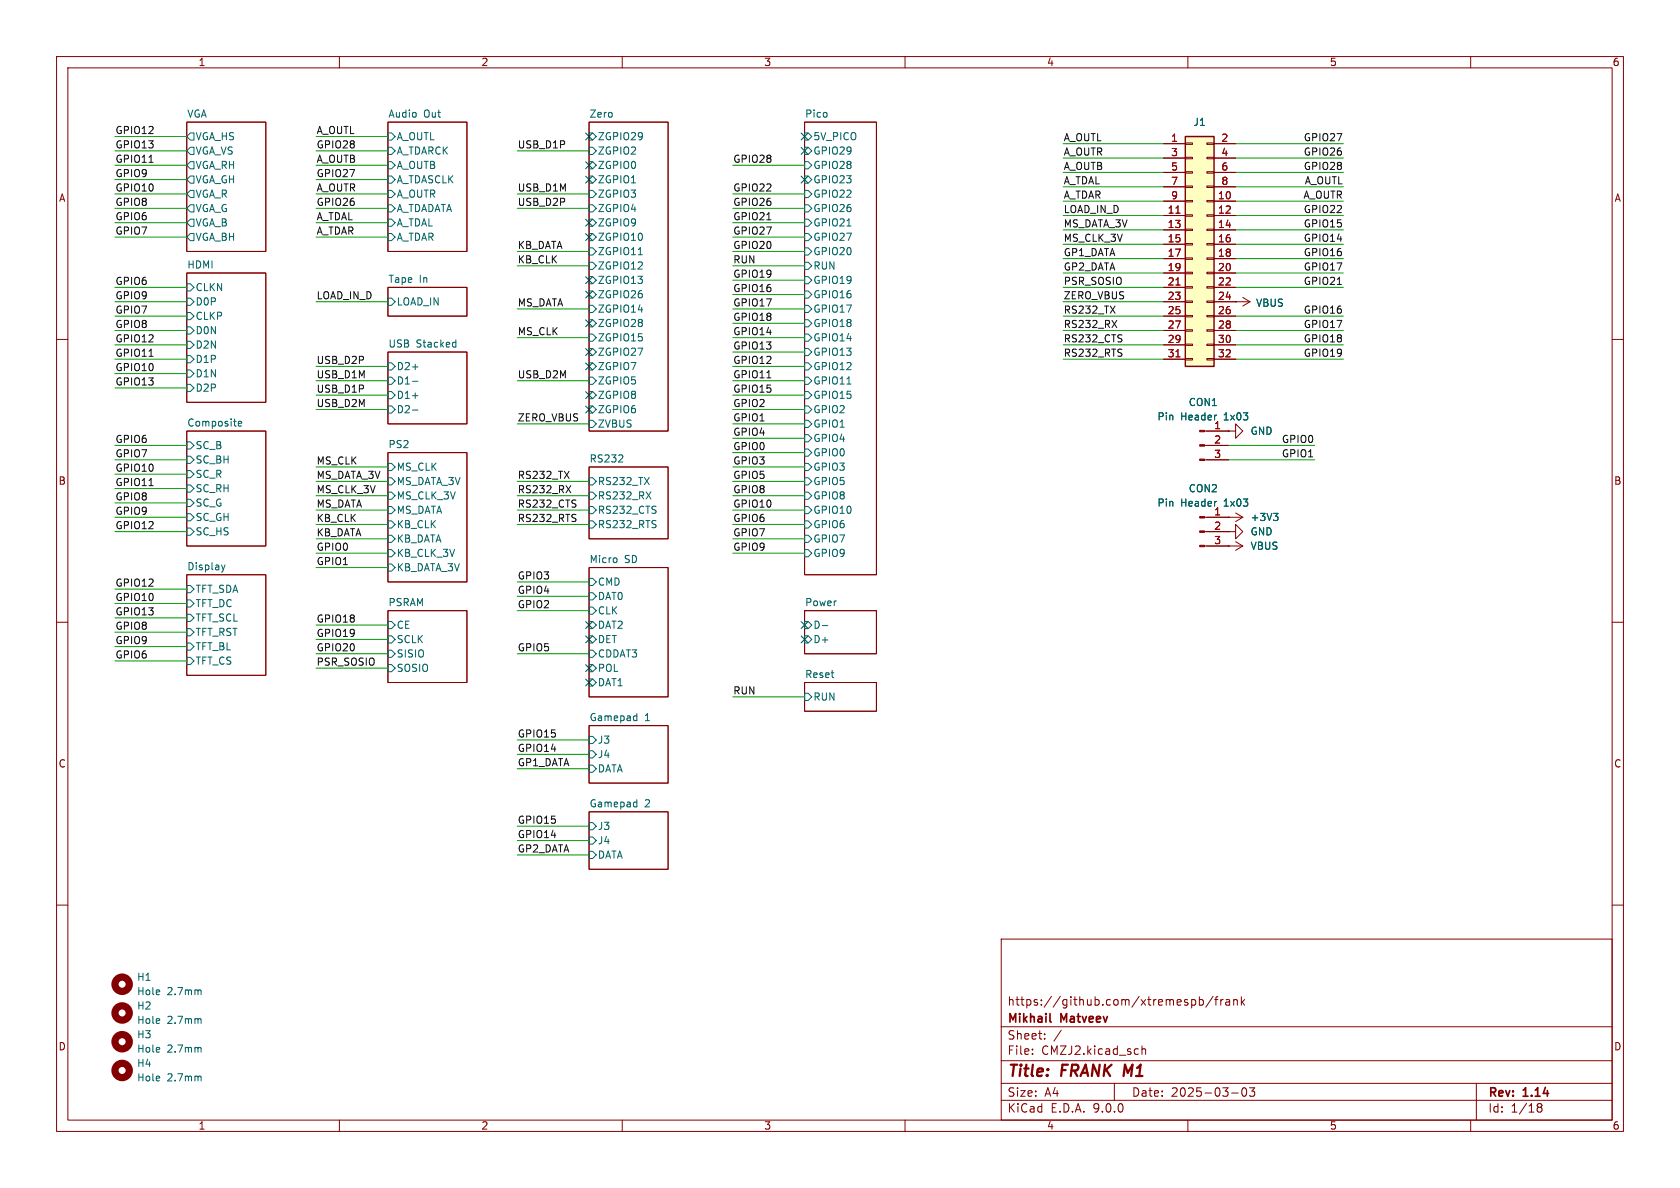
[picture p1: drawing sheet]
<svg xmlns="http://www.w3.org/2000/svg" width="297mm" height="210mm" viewBox="0 0 297 210" stroke-linecap="round" stroke-linejoin="round" font-family="sans-serif">
<g fill="none" stroke="#840000" stroke-width=".18">
<path d="M10 10h277v190h-277zM12 12h273v186h-273zM60 10v2M110 10v2M160 10v2M210 10v2M260 10v2M33 21.6h14v22.9h-14zM68.6 21.6h13.9v22.9h-13.9zM104.1 21.6h14v54.6h-14zM142.2 21.6h12.7v80h-12.7zM33 48.3h14v22.8h-14z"/>
<path d="M68.6 50.8h13.9v5.1h-13.9zM218.4 53.3h.1M218.4 53.3h2.6M219.7 52.6l1.3 .7M221 53.3l-1.3 .8M10 60h2M33 76.2h14v20.3h-14zM68.6 62.2h13.9v12.7h-13.9zM213 76.2h4.2M213 78.7h4.2M285 60h2M68.6 80h13.9v22.9h-13.9z"/>
<path d="M104.1 82.6h14v12.7h-14zM213 91.4h6.7M213 94h4.2M213 96.5h6.7M213 81.3h4.2M217.2 91.4h.1M217.2 94h1.2v-1.3l1.3 1.3-1.3 1.3v-1.3M217.2 94h.1M217.2 96.5h.1M218.4 90.7l1.3 .7M218.4 95.8l1.3 .7M219.7 91.4l-1.3 .8"/>
<path d="M219.7 96.5l-1.3 .8M10 110h2M33 101.6h14v17.8h-14zM68.6 108h13.9v12.7h-13.9zM104.1 100.3h14v22.9h-14zM142.2 108h12.7v7.6h-12.7zM285 110h2M104.1 128.3h14v10.1h-14zM142.2 120.7h12.7v5h-12.7zM104.1 143.5h14v10.2h-14zM10 160h2M177 166h108v32h-108z"/>
<path d="M210.7 176.8l.4-.1 .3 .3v.4l-.2 .2h-.5M212 176.8l.5-.1 .2 .3v.4l-.1 .2h-.6M212 176.2v1.5M214.5 176.1l-1.3 2M214.7 176.7h.6M215.3 176.2l-.3 .2v1.3M215.8 176.7v1M216.2 176.7l-.2 .1-.2 .2M216.7 176.8h.6l.1 .9M217.4 177.1h-.5a.29 .29 0 0 0-.2 .3 .29 .29 0 0 0 .2 .3l.5-.1M218.1 176.8l.2-.1 .4 .1v.9M218.1 176.7v1"/>
<path d="M219.5 176.2v1.5M219.6 177.1l.4 .6M220 176.7l-.5 .6M285 160h2M60 198v2M110 198v2M160 198v2M177 194.5h108M177 191.5h108M177 187.5h108M177 181.5h108M182.5 186.3v.1"/>
<path d="M182.5 185.5v.1M184.7 183.6v.1M184.7 182.8v.1M187.6 182.1l-1.3 2M197 191.5v3M201.9 184.9v1.5M201.9 185.5l.2-.1 .4 .1v.9M210 198v2M217.7 193.2h1.2M219.7 192.4l.2-.1a.81 .81 0 0 1 .6 .6 .81 .81 0 0 1-.3 .8l-.2 .1a.81 .81 0 0 1-.3-1.4zM220.9 192.3h.9l-.5 .6 .4 .1v.7l-.2 .1h-.4l-.2-.1M260 198v2"/>
<path d="M261 191.5v6.5M271.7 195.5l.3 .2M271.7 195.4l.3-.3 .5 .1 .1 .3-.3 .2M272 195.7h.3M272 195.7l-.3 .3M272.3 195.7l.3 .3-.1 .5-.5 .1-.3-.3"/>
</g>
<path d="M185.6 180.5l.2 .2" fill="none" stroke="#840000" stroke-width=".3"/>
<g fill="none" stroke="#006464" stroke-width=".18">
<path d="M33.7 23.5h.6v1.3h-.6l-.7-.7zM33.7 26h.6v1.3h-.6l-.7-.6zM33.7 28.6h.6v1.2h-.6l-.7-.6zM33.7 31.1h.6v1.3h-.6l-.7-.6zM33.7 33.7h.6v1.2h-.6l-.7-.6zM33.7 36.2h.6v1.3h-.6l-.7-.7zM33.7 38.7h.6v1.3h-.6l-.7-.6zM68.6 23.5h.6l.6 .6-.6 .7h-.6zM68.6 26h.6l.6 .7-.6 .6h-.6zM68.6 28.6h.6l.6 .6-.6 .6h-.6zM68.6 31.1h.6l.6 .7-.6 .6h-.6zM68.6 33.7h.6l.6 .6-.6 .6h-.6z"/>
<path d="M68.6 36.2h.6l.6 .6-.6 .7h-.6zM68.6 38.7h.6l.6 .7-.6 .6h-.6zM104.1 23.5h.7l.6 .6-.6 .7h-.7zM104.1 26h.7l.6 .7-.6 .6h-.7zM104.1 28.6h.7l.6 .6-.6 .6h-.7zM104.1 31.1h.7l.6 .7-.6 .6h-.7zM104.1 33.7h.7l.6 .6-.6 .6h-.7zM104.1 36.2h.7l.6 .6-.6 .7h-.7zM104.1 38.7h.7l.6 .7-.6 .6h-.7zM142.2 23.5h.7l.6 .6-.6 .7h-.7zM142.2 26h.7l.6 .7-.6 .6h-.7zM142.2 28.6h.7l.6 .6-.6 .6h-.7z"/>
<path d="M142.2 31.1h.7l.6 .7-.6 .6h-.7zM142.2 33.7h.7l.6 .6-.6 .6h-.7zM142.2 36.2h.7l.6 .6-.6 .7h-.7zM142.2 38.7h.7l.6 .7-.6 .6h-.7zM149.7 39.9h.8M33 50.2h.7l.6 .6-.6 .6h-.7zM33 52.7h.7l.6 .6-.6 .7h-.7zM33 55.2h.7l.6 .7-.6 .6h-.7zM33 57.8h.7l.6 .6-.6 .7h-.7zM33.7 41.3h.6v1.2h-.6l-.7-.6zM68.6 52.7h.6l.6 .6-.6 .7h-.6zM68.6 41.3h.6l.6 .6-.6 .6h-.6z"/>
<path d="M104.1 41.3h.7l.6 .6-.6 .6h-.7zM104.1 43.8h.7l.6 .7-.6 .6h-.7zM104.1 46.4h.7l.6 .6-.6 .6h-.7zM104.1 48.9h.7l.6 .6-.6 .7h-.7zM104.1 51.4h.7l.6 .7-.6 .6h-.7zM104.1 54h.7l.6 .6-.6 .6h-.7zM104.1 56.5h.7l.6 .7-.6 .6h-.7zM104.1 59.1h.7l.6 .6-.6 .6h-.7zM112.8 45h.8M142.2 41.3h.7l.6 .6-.6 .6h-.7zM142.2 43.8h.7l.6 .7-.6 .6h-.7zM142.2 46.4h.7l.6 .6-.6 .6h-.7z"/>
<path d="M142.2 48.9h.7l.6 .6-.6 .7h-.7zM142.2 51.4h.7l.6 .7-.6 .6h-.7zM142.2 54h.7l.6 .6-.6 .6h-.7zM142.2 56.5h.7l.6 .7-.6 .6h-.7zM142.2 59.1h.7l.6 .6-.6 .6h-.7zM33 60.3h.7l.6 .7-.6 .6h-.7zM33 62.9h.7l.6 .6-.6 .6h-.7zM33 65.4h.7l.6 .6-.6 .7h-.7zM33 67.9h.7l.6 .7-.6 .6h-.7zM33 78.1h.7l.6 .6-.6 .7h-.7zM42.1 74.9l.6-.1v-.3h-.4l-.2 .2 .1 .6h.5M68.6 64.1h.6l.6 .7-.6 .6h-.6z"/>
<path d="M68.6 66.7h.6l.6 .6-.6 .6h-.6zM68.6 69.2h.6l.6 .7-.6 .6h-.6zM68.6 71.8h.6l.6 .6-.6 .6h-.6zM72.9 64.9h1M72.9 67.4h1M72.9 69.9h1M72.9 72.5h1M80.2 60.5l.4 .1M80.6 60.1v1.3M80.6 61.3l-.4 .1M104.1 61.6h.7l.6 .6-.6 .7h-.7zM104.1 64.1h.7l.6 .7-.6 .6h-.7z"/>
<path d="M104.1 66.7h.7l.6 .6-.6 .6h-.7zM104.1 69.2h.7l.6 .7-.6 .6h-.7zM104.1 71.8h.7l.6 .6-.6 .6h-.7zM104.1 74.3h.7l.6 .6-.6 .7h-.7zM142.2 61.6h.7l.6 .6-.6 .7h-.7zM142.2 64.1h.7l.6 .7-.6 .6h-.7zM142.2 66.7h.7l.6 .6-.6 .6h-.7zM142.2 69.2h.7l.6 .7-.6 .6h-.7zM142.2 71.8h.7l.6 .6-.6 .6h-.7zM142.2 74.3h.7l.6 .6-.6 .7h-.7zM142.2 76.8h.7l.6 .7-.6 .6h-.7zM142.2 79.4h.7l.6 .6-.6 .6h-.7z"/>
<path d="M149.7 67.9h.8M33 80.6h.7l.6 .7-.6 .6h-.7zM33 83.2h.7l.6 .6-.6 .7h-.7zM33 85.7h.7l.6 .7-.6 .6h-.7zM33 88.3h.7l.6 .6-.6 .6h-.7zM33 90.8h.7l.6 .6-.6 .7h-.7zM33 93.3h.7l.6 .7-.6 .6h-.7zM39.2 99.9l.3 .8M39.8 99.9l-.3 .8M68.6 81.9h.6l.6 .7-.6 .6h-.6zM68.6 84.5h.6l.6 .6-.6 .6h-.6zM68.6 87h.6l.6 .6-.6 .7h-.6z"/>
<path d="M68.6 89.5h.6l.6 .7-.6 .6h-.6zM68.6 92.1h.6l.6 .6-.6 .6h-.6zM68.6 94.6h.6l.6 .7-.6 .6h-.6zM68.6 97.2h.6l.6 .6-.6 .6h-.6zM68.6 99.7h.6l.6 .6-.6 .7h-.6zM104.1 84.5h.7l.6 .6-.6 .6h-.7zM104.1 87h.7l.6 .6-.6 .7h-.7zM104.1 89.5h.7l.6 .7-.6 .6h-.7zM104.1 92.1h.7l.6 .6-.6 .6h-.7zM109 98.7v.6M109.3 81.7h.8M110 80.5v.4"/>
<path d="M114.2 86.9l.9 1.3M115.1 86.9l-.9 1.3M142.2 81.9h.7l.6 .7-.6 .6h-.7zM142.2 84.5h.7l.6 .6-.6 .6h-.7zM142.2 87h.7l.6 .6-.6 .7h-.7zM142.2 89.5h.7l.6 .7-.6 .6h-.7zM142.2 92.1h.7l.6 .6-.6 .6h-.7zM142.2 94.6h.7l.6 .7-.6 .6h-.7zM142.2 97.2h.7l.6 .6-.6 .6h-.7zM225.1 90.7h.8l-.4 .5M225.7 91.2l.2 .3v.3l-.2 .2M33 103.5h.7l.6 .6-.6 .7h-.7z"/>
<path d="M33 106h.7l.6 .7-.6 .6h-.7zM33 108.6h.7l.6 .6-.6 .7h-.7zM33 111.1h.7l.6 .7-.6 .6h-.7zM33 113.7h.7l.6 .6-.6 .6h-.7zM33 116.2h.7l.6 .6-.6 .7h-.7zM39.5 100.7l-.2 .3M68.6 109.9h.6l.6 .6-.6 .6h-.6zM68.6 112.4h.6l.6 .6-.6 .7h-.6zM68.6 114.9h.6l.6 .7-.6 .6h-.6zM68.6 117.5h.6l.6 .6-.6 .6h-.6zM104.1 102.2h.7l.6 .7-.6 .6h-.7zM104.1 104.8h.7l.6 .6-.6 .6h-.7z"/>
<path d="M104.1 107.3h.7l.6 .7-.6 .6h-.7zM104.1 109.9h.7l.6 .6-.6 .6h-.7zM104.1 112.4h.7l.6 .6-.6 .7h-.7zM104.1 114.9h.7l.6 .7-.6 .6h-.7zM104.1 117.5h.7l.6 .6-.6 .6h-.7zM142.2 109.9h.7l.6 .6-.6 .6h-.7zM142.2 112.4h.7l.6 .6-.6 .7h-.7zM145.4 110.6h.9M104.1 130.2h.7l.6 .6-.6 .6h-.7zM104.1 132.7h.7l.6 .7-.6 .6h-.7zM104.1 135.3h.7l.6 .6-.6 .6h-.7zM104.1 120h.7l.6 .7-.6 .6h-.7z"/>
<path d="M112.2 126.5l.4 .1M112.6 126.1v1.3M112.6 127.3l-.4 .1M142.2 122.6h.7l.6 .6-.6 .6h-.7zM104.1 145.4h.7l.6 .7-.6 .6h-.7zM104.1 148h.7l.6 .6-.6 .6h-.7zM104.1 150.5h.7l.6 .6-.6 .7h-.7zM112.2 141.8h.4M112.6 141.4v1.2M112.6 142.6h-.4M35.4 175l.2 .2v.6M35.4 185.2l.2 .1v.7"/>
<path d="M35.4 180.1l.2 .2v.6M35.4 190.2l.2 .2v.7"/>
</g>
<g fill="#840000" stroke="#840000" stroke-width=".18">
<path d="M212.1 91.3h.9v.3h-.9z"/>
<path d="M212.1 93.9h.9v.2h-.9z"/>
<path d="M212.1 96.4h.9v.2h-.9z"/>
<path d="M212.1 76.1h.9v.2h-.9z"/>
<path d="M212.1 78.6h.9v.3h-.9z"/>
<path d="M212.1 81.2h.9v.2h-.9z"/>
</g>
<g fill="none" stroke="#840000" stroke-width="1.3">
<circle cx="21.6" cy="174" r="1.27"/>
<circle cx="21.6" cy="179.1" r="1.27"/>
<circle cx="21.6" cy="189.2" r="1.27"/>
<circle cx="21.6" cy="184.1" r="1.27"/>
</g>
<path d="M209.5 24.1h5.1v40.7h-5.1z" fill="#ffffc2"/>
<path d="M209.5 24.1h5.1v40.7h-5.1z" fill="none" stroke="#840000" stroke-width=".25"/>
<g fill="none" stroke="#840000" stroke-width=".18">
<path d="M205.7 25.4h3.8M205.7 27.9h3.8M205.7 30.5h3.8M205.7 33h3.8M205.7 35.6h3.8M205.7 38.1h3.8M209.5 25.3h1.3v.2h-1.3zM209.5 27.8h1.3v.3h-1.3zM209.5 30.4h1.3v.2h-1.3zM209.5 32.9h1.3v.2h-1.3zM209.5 35.4h1.3v.3h-1.3zM209.5 38h1.3v.2h-1.3z"/>
<path d="M213.4 25.3h1.2v.2h-1.2zM213.4 27.8h1.2v.3h-1.2zM213.4 30.4h1.2v.2h-1.2zM213.4 32.9h1.2v.2h-1.2zM213.4 35.4h1.2v.3h-1.2zM213.4 38h1.2v.2h-1.2zM214.6 25.4h3.8M214.6 27.9h3.8M214.6 30.5h3.8M214.6 33h3.8M214.6 35.6h3.8M214.6 38.1h3.8"/>
<path d="M205.7 40.6h3.8M205.7 43.2h3.8M205.7 45.7h3.8M205.7 48.3h3.8M205.7 50.8h3.8M205.7 53.3h3.8M205.7 55.9h3.8M205.7 58.4h3.8M209.5 40.5h1.3v.3h-1.3zM209.5 43.1h1.3v.2h-1.3zM209.5 45.6h1.3v.2h-1.3zM209.5 48.1h1.3v.3h-1.3z"/>
<path d="M209.5 50.7h1.3v.2h-1.3zM209.5 53.2h1.3v.3h-1.3zM209.5 55.8h1.3v.2h-1.3zM209.5 58.3h1.3v.2h-1.3zM213.4 40.5h1.2v.3h-1.2zM213.4 43.1h1.2v.2h-1.2zM213.4 45.6h1.2v.2h-1.2zM213.4 48.1h1.2v.3h-1.2zM213.4 50.7h1.2v.2h-1.2zM213.4 53.2h1.2v.3h-1.2zM213.4 55.8h1.2v.2h-1.2zM213.4 58.3h1.2v.2h-1.2z"/>
<path d="M214.6 40.6h3.8M214.6 43.2h3.8M214.6 45.7h3.8M214.6 48.3h3.8M214.6 50.8h3.8M214.6 53.3h3.8M214.6 55.9h3.8M214.6 58.4h3.8M218.4 53.3h.1M205.7 61h3.8M205.7 63.5h3.8M209.5 60.8h1.3v.3h-1.3z"/>
<path d="M209.5 63.4h1.3v.2h-1.3zM213.4 60.8h1.2v.3h-1.2zM213.4 63.4h1.2v.2h-1.2zM213.4 76.2h3.8M213.4 78.7h3.8M214.6 61h3.8M214.6 63.5h3.8M217.2 76.2h1.2v-1.3l1.3 1.3-1.3 1.3v-1.3M217.2 76.2h.1M213.4 81.3h3.8M213.4 91.4h3.8M213.4 94h3.8"/>
<path d="M213.4 96.5h3.8M217.2 96.5h.1M217.2 91.4h.1M217.2 94h.1"/>
</g>
<path d="M207.9 37.7h.7M207.9 50.4h.7M207.9 63.1h.7" fill="none" stroke="#a90000" stroke-width=".18"/>
<path d="M26.3 28.7h.8M135.6 38.9h.7M196.6 56.6l.8 1.3M197.4 56.6l-.8 1.3M236.4 50.3h.7M26.3 63h.8M135.6 66.8h.7M26.3 85.8h.8M100.1 85.8l.8 1.3M100.9 85.8l-.8 1.3" fill="none" stroke="#0f0f0f" stroke-width=".18"/>
<g fill="none" stroke="#009600" stroke-width=".18">
<path d="M20.3 34.3h12.7M20.3 36.8h12.7M20.3 26.7h12.7M20.3 29.2h12.7M20.3 24.1h12.7M20.3 31.8h12.7M20.3 39.4h12.7M55.9 34.3h12.7M55.9 36.8h12.7M55.9 26.7h12.7M55.9 29.2h12.7M55.9 24.1h12.7"/>
<path d="M55.9 31.8h12.7M55.9 39.4h12.7M91.4 34.3h12.7M91.4 36.8h12.7M91.4 26.7h12.7M129.5 34.3h12.7M129.5 36.8h12.7M129.5 29.2h12.7M129.5 39.4h12.7M188 38.1h17.7M188 33h17.7M188 27.9h17.7"/>
<path d="M188 30.5h17.7M188 35.6h17.7M188 25.4h17.7M218.4 38.1h19.1M218.4 33h19.1M218.4 27.9h19.1M218.4 30.5h19.1M218.4 35.6h19.1M218.4 25.4h19.1M20.3 55.9h12.7M20.3 50.8h12.7M20.3 53.3h12.7"/>
<path d="M20.3 41.9h12.7M20.3 58.4h12.7M55.9 53.3h12.7M55.9 41.9h12.7M91.4 59.7h12.7M91.4 54.6h12.7M91.4 44.5h12.7M91.4 47h12.7M129.5 41.9h12.7M129.5 52.1h12.7M129.5 57.2h12.7M129.5 59.7h12.7"/>
<path d="M129.5 49.5h12.7M129.5 54.6h12.7M129.5 44.5h12.7M129.5 47h12.7M188 55.9h17.7M188 50.8h17.7M188 53.3h17.7M188 58.4h17.7M188 43.2h17.7M188 45.7h17.7M188 40.6h17.7M188 48.3h17.7"/>
<path d="M218.4 55.9h19.1M218.4 50.8h19.1M218.4 58.4h19.1M218.4 43.2h19.1M218.4 45.7h19.1M218.4 40.6h19.1M218.4 48.3h19.1M20.3 78.7h12.7M20.3 61h12.7M20.3 68.6h12.7M20.3 66h12.7M20.3 63.5h12.7"/>
<path d="M55.9 64.8h12.7M55.9 69.9h12.7M55.9 67.3h12.7M55.9 72.4h12.7M91.4 74.9h12.7M91.4 67.3h12.7M129.5 74.9h12.7M129.5 77.5h12.7M129.5 62.2h12.7M129.5 64.8h12.7M129.5 69.9h12.7M129.5 67.3h12.7"/>
<path d="M129.5 72.4h12.7M188 61h17.7M188 63.5h17.7M217.2 78.7h15.2M218.4 61h19.1M218.4 63.5h19.1M20.3 88.9h12.7M20.3 86.4h12.7M20.3 94h12.7M20.3 83.8h12.7M20.3 81.3h12.7M20.3 91.4h12.7"/>
<path d="M55.9 95.3h12.7M55.9 90.2h12.7M55.9 85.1h12.7M55.9 87.6h12.7M55.9 82.6h12.7M55.9 92.7h12.7M55.9 97.8h12.7M91.4 90.2h12.7M91.4 85.1h12.7M91.4 87.6h12.7M91.4 92.7h12.7M129.5 95.3h12.7"/>
<path d="M129.5 90.2h12.7M129.5 85.1h12.7M129.5 87.6h12.7M129.5 82.6h12.7M129.5 92.7h12.7M129.5 97.8h12.7M129.5 80h12.7M217.2 81.3h15.2M20.3 106.7h12.7M20.3 111.8h12.7M20.3 109.2h12.7M20.3 104.1h12.7"/>
<path d="M20.3 114.3h12.7M20.3 116.8h12.7M55.9 100.3h12.7M55.9 113h12.7M55.9 115.6h12.7M55.9 110.5h12.7M55.9 118.1h12.7M91.4 115.6h12.7M91.4 102.9h12.7M91.4 108h12.7M91.4 105.4h12.7M91.4 135.9h12.7"/>
<path d="M91.4 133.4h12.7M91.4 130.8h12.7M129.5 123.2h12.7M91.4 146.1h12.7M91.4 148.6h12.7M91.4 151.1h12.7"/>
</g>
<g fill="none" stroke="#000084" stroke-width=".18">
<path d="M103.5 38.8l1.2 1.2M103.5 28.6l1.2 1.2M103.5 23.5l1.2 1.2M103.5 31.1l1.2 1.3M104.7 38.8l-1.2 1.2M104.7 28.6l-1.2 1.2M104.7 23.5l-1.2 1.2M104.7 31.1l-1.2 1.3M141.6 31.1l1.2 1.3M141.6 26.1l1.2 1.2M141.6 23.5l1.2 1.2M142.8 31.1l-1.2 1.3"/>
<path d="M142.8 26.1l-1.2 1.2M142.8 23.5l-1.2 1.2M103.5 41.3l1.2 1.2M103.5 48.9l1.2 1.2M103.5 56.5l1.2 1.3M103.5 51.5l1.2 1.2M104.7 41.3l-1.2 1.2M104.7 48.9l-1.2 1.2M104.7 56.5l-1.2 1.3M104.7 51.5l-1.2 1.2M103.5 69.2l1.2 1.3M103.5 61.6l1.2 1.2"/>
<path d="M103.5 64.2l1.2 1.2M103.5 71.8l1.2 1.2M104.7 69.2l-1.2 1.3M104.7 64.2l-1.2 1.2M104.7 61.6l-1.2 1.2M104.7 71.8l-1.2 1.2M103.5 117.5l1.2 1.2M103.5 109.9l1.2 1.2M103.5 112.4l1.2 1.2M104.7 117.5l-1.2 1.2M104.7 109.9l-1.2 1.2M104.7 112.4l-1.2 1.2"/>
<path d="M141.6 112.4l1.2 1.2M141.6 109.9l1.2 1.2M142.8 112.4l-1.2 1.2M142.8 109.9l-1.2 1.2M103.5 120l1.2 1.3M104.7 120l-1.2 1.3"/>
</g>
<path d="M225.1 90.7h.8l-.4 .5M225.7 91.2l.2 .3v.3l-.2 .2" fill="none" stroke="#006464" stroke-width=".18"/>
<g font-size="2.8" fill="#840000">
<text x="178" y="190.9">Title:</text>
<text x="187.7" y="190.9">FRANK M1</text>
</g>
<g font-size="2.1" fill="#840000">
<text x="178" y="178">https://github.com/xtremespb/frank</text>
<text x="178" y="184">Sheet:</text>
<text x="178" y="181.2">Mikhail</text>
<text x="187.6" y="181.2">Matveev</text>
<text x="178" y="186.7">File:</text>
<text x="184.1" y="186.7">CMZJ2.kicad_sch</text>
<text x="178" y="196.9">KiCad</text>
<text x="178" y="194.1">Size:</text>
<text x="184.7" y="194.1">A4</text>
<text x="185.7" y="196.9">E.D.A.</text>
<text x="193.3" y="196.9">9.0.0</text>
<text x="200" y="194.1">Date:</text>
<text x="207" y="194.1">2025-03-03</text>
<text x="263" y="194.3">Rev:</text>
<text x="263" y="196.9">Id:</text>
<text x="267.1" y="196.9">1/18</text>
<text x="269.4" y="194.3">1.14</text>
</g>
<g font-size="1.8" fill="#840000">
<text x="35" y="11.9">1</text>
<text x="85" y="11.9">2</text>
<text x="135" y="11.9">3</text>
<text x="185" y="11.9">4</text>
<text x="235" y="11.9">5</text>
<text x="285" y="11.9">6</text>
<text x="10.3" y="35.9">A</text>
<text x="285.3" y="35.9">A</text>
<text x="10.3" y="85.9">B</text>
<text x="285.3" y="85.9">B</text>
<text x="10.3" y="135.9">C</text>
<text x="285.3" y="135.9">C</text>
<text x="10.3" y="185.9">D</text>
<text x="285.3" y="185.9">D</text>
<text x="35" y="199.9">1</text>
<text x="85" y="199.9">2</text>
<text x="135" y="199.9">3</text>
<text x="185" y="199.9">4</text>
<text x="235" y="199.9">5</text>
<text x="285" y="199.9">6</text>
</g>
<g font-size="1.8" fill="#0f0f0f">
<text x="20.3" y="23.8">GPIO12</text>
<text x="55.9" y="23.8">A_OUTL</text>
<text x="20.3" y="26.3">GPIO13</text>
<text x="20.3" y="28.9">GPIO11</text>
<text x="55.9" y="26.3">GPIO28</text>
<text x="55.9" y="28.9">A_OUTB</text>
<text x="91.4" y="26.3">USB_D1P</text>
<text x="129.5" y="28.9">GPIO28</text>
<text x="188" y="27.6">A_OUTR</text>
<text x="188" y="25.1">A_OUTL</text>
<text x="230.4" y="25.1">GPIO27</text>
<text x="230.4" y="27.6">GPIO26</text>
<text x="20.3" y="33.9">GPIO10</text>
<text x="20.3" y="31.4">GPIO9</text>
<text x="55.9" y="33.9">A_OUTR</text>
<text x="55.9" y="31.4">GPIO27</text>
<text x="91.4" y="33.9">USB_D1M</text>
<text x="129.5" y="33.9">GPIO22</text>
<text x="188" y="32.7">A_TDAL</text>
<text x="188" y="35.2">A_TDAR</text>
<text x="188" y="30.1">A_OUTB</text>
<text x="230.3" y="35.2">A_OUTR</text>
<text x="230.4" y="30.1">GPIO28</text>
<text x="230.6" y="32.7">A_OUTL</text>
<text x="20.3" y="41.6">GPIO7</text>
<text x="20.3" y="36.5">GPIO8</text>
<text x="20.3" y="39">GPIO6</text>
<text x="55.9" y="36.5">GPIO26</text>
<text x="55.9" y="39">A_TDAL</text>
<text x="55.9" y="41.6">A_TDAR</text>
<text x="91.4" y="36.5">USB_D2P</text>
<text x="129.5" y="36.5">GPIO26</text>
<text x="129.5" y="39">GPIO21</text>
<text x="129.5" y="41.6">GPIO27</text>
<text x="188" y="40.3">MS_DATA_3V</text>
<text x="188" y="37.8">LOAD_IN_D</text>
<text x="230.4" y="40.3">GPIO15</text>
<text x="230.4" y="37.8">GPIO22</text>
<text x="91.4" y="44.1">KB_DATA</text>
<text x="91.4" y="46.6">KB_CLK</text>
<text x="129.5" y="46.6">RUN</text>
<text x="129.5" y="44.1">GPIO20</text>
<text x="188" y="45.4">GP1_DATA</text>
<text x="188" y="42.8">MS_CLK_3V</text>
<text x="188" y="47.9">GP2_DATA</text>
<text x="230.4" y="47.9">GPIO17</text>
<text x="230.4" y="45.4">GPIO16</text>
<text x="230.4" y="42.8">GPIO14</text>
<text x="20.3" y="50.5">GPIO6</text>
<text x="20.3" y="53">GPIO9</text>
<text x="55.9" y="53">LOAD_IN_D</text>
<text x="129.5" y="51.7">GPIO16</text>
<text x="129.5" y="49.2">GPIO19</text>
<text x="188" y="50.5">PSR_SOSIO</text>
<text x="188" y="53">ZERO_VBUS</text>
<text x="230.4" y="50.5">GPIO21</text>
<text x="20.3" y="55.5">GPIO7</text>
<text x="20.3" y="58.1">GPIO8</text>
<text x="91.4" y="54.3">MS_DATA</text>
<text x="91.4" y="59.3">MS_CLK</text>
<text x="129.5" y="59.3">GPIO14</text>
<text x="129.5" y="56.8">GPIO18</text>
<text x="129.5" y="54.3">GPIO17</text>
<text x="188" y="58.1">RS232_RX</text>
<text x="188" y="55.5">RS232_TX</text>
<text x="230.4" y="58.1">GPIO17</text>
<text x="230.4" y="55.5">GPIO16</text>
<text x="20.3" y="60.6">GPIO12</text>
<text x="20.3" y="63.2">GPIO11</text>
<text x="20.3" y="65.7">GPIO10</text>
<text x="55.9" y="64.4">USB_D2P</text>
<text x="129.5" y="61.9">GPIO13</text>
<text x="129.5" y="64.4">GPIO12</text>
<text x="188" y="63.2">RS232_RTS</text>
<text x="188" y="60.6">RS232_CTS</text>
<text x="230.4" y="60.6">GPIO18</text>
<text x="230.4" y="63.2">GPIO19</text>
<text x="20.3" y="68.2">GPIO13</text>
<text x="55.9" y="67">USB_D1M</text>
<text x="55.9" y="69.5">USB_D1P</text>
<text x="91.4" y="67">USB_D2M</text>
<text x="129.5" y="67">GPIO11</text>
<text x="129.5" y="69.5">GPIO15</text>
<text x="55.9" y="72">USB_D2M</text>
<text x="91.4" y="74.6">ZERO_VBUS</text>
<text x="129.5" y="72">GPIO2</text>
<text x="129.5" y="77.1">GPIO4</text>
<text x="129.5" y="74.6">GPIO1</text>
<text x="20.3" y="78.4">GPIO6</text>
<text x="20.3" y="80.9">GPIO7</text>
<text x="20.3" y="83.5">GPIO10</text>
<text x="55.9" y="82.2">MS_CLK</text>
<text x="129.5" y="82.2">GPIO3</text>
<text x="129.5" y="79.7">GPIO0</text>
<text x="226.5" y="80.9">GPIO1</text>
<text x="226.5" y="78.4">GPIO0</text>
<text x="20.3" y="88.6">GPIO8</text>
<text x="20.3" y="86">GPIO11</text>
<text x="55.9" y="87.3">MS_CLK_3V</text>
<text x="55.9" y="89.8">MS_DATA</text>
<text x="55.9" y="84.7">MS_DATA_3V</text>
<text x="91.4" y="87.3">RS232_RX</text>
<text x="91.4" y="89.8">RS232_CTS</text>
<text x="91.4" y="84.7">RS232_TX</text>
<text x="129.5" y="87.3">GPIO8</text>
<text x="129.5" y="84.7">GPIO5</text>
<text x="129.5" y="89.8">GPIO10</text>
<text x="20.3" y="91.1">GPIO9</text>
<text x="20.3" y="93.6">GPIO12</text>
<text x="55.9" y="94.9">KB_DATA</text>
<text x="55.9" y="92.4">KB_CLK</text>
<text x="91.4" y="92.4">RS232_RTS</text>
<text x="129.5" y="94.9">GPIO7</text>
<text x="129.5" y="92.4">GPIO6</text>
<text x="55.9" y="97.4">GPIO0</text>
<text x="55.9" y="100">GPIO1</text>
<text x="129.5" y="97.4">GPIO9</text>
<text x="20.3" y="106.3">GPIO10</text>
<text x="20.3" y="103.8">GPIO12</text>
<text x="91.4" y="102.5">GPIO3</text>
<text x="91.4" y="107.6">GPIO2</text>
<text x="91.4" y="105.1">GPIO4</text>
<text x="20.3" y="114">GPIO9</text>
<text x="20.3" y="111.4">GPIO8</text>
<text x="20.3" y="108.9">GPIO13</text>
<text x="55.9" y="112.7">GPIO19</text>
<text x="55.9" y="110.1">GPIO18</text>
<text x="20.3" y="116.5">GPIO6</text>
<text x="55.9" y="115.2">GPIO20</text>
<text x="55.9" y="117.8">PSR_SOSIO</text>
<text x="91.4" y="115.2">GPIO5</text>
<text x="129.5" y="122.8">RUN</text>
<text x="91.4" y="130.5">GPIO15</text>
<text x="91.4" y="135.5">GP1_DATA</text>
<text x="91.4" y="133">GPIO14</text>
<text x="91.4" y="148.2">GPIO14</text>
<text x="91.4" y="145.7">GPIO15</text>
<text x="91.4" y="150.8">GP2_DATA</text>
</g>
<g font-size="1.8" fill="#006464">
<text x="33" y="20.9">VGA</text>
<text x="68.6" y="20.9">Audio</text>
<text x="74.9" y="20.9">Out</text>
<text x="104.1" y="20.9">Zero</text>
<text x="142.2" y="20.9">Pico</text>
<text x="210.9" y="22.5">J1</text>
<text x="34.5" y="25">VGA_HS</text>
<text x="34.5" y="27.5">VGA_VS</text>
<text x="70" y="25">A_OUTL</text>
<text x="70" y="27.5">A_TDARCK</text>
<text x="105.6" y="25">ZGPIO29</text>
<text x="105.6" y="27.5">ZGPIO2</text>
<text x="143.7" y="25">5V_PICO</text>
<text x="143.7" y="27.5">GPIO29</text>
<text x="34.5" y="30.1">VGA_RH</text>
<text x="34.5" y="32.6">VGA_GH</text>
<text x="34.5" y="35.2">VGA_R</text>
<text x="70" y="30.1">A_OUTB</text>
<text x="70" y="32.6">A_TDASCLK</text>
<text x="70" y="35.2">A_OUTR</text>
<text x="105.6" y="30.1">ZGPIO0</text>
<text x="105.6" y="32.6">ZGPIO1</text>
<text x="105.6" y="35.2">ZGPIO3</text>
<text x="143.7" y="30.1">GPIO28</text>
<text x="143.7" y="32.6">GPIO23</text>
<text x="143.7" y="35.2">GPIO22</text>
<text x="34.5" y="37.7">VGA_G</text>
<text x="34.5" y="40.2">VGA_B</text>
<text x="70" y="37.7">A_TDADATA</text>
<text x="70" y="40.2">A_TDAL</text>
<text x="105.6" y="37.7">ZGPIO4</text>
<text x="105.6" y="40.2">ZGPIO9</text>
<text x="143.7" y="37.7">GPIO26</text>
<text x="143.7" y="40.2">GPIO21</text>
<text x="33" y="47.5">HDMI</text>
<text x="34.5" y="42.8">VGA_BH</text>
<text x="70" y="42.8">A_TDAR</text>
<text x="105.6" y="42.8">ZGPIO10</text>
<text x="105.6" y="45.3">ZGPIO11</text>
<text x="105.6" y="47.9">ZGPIO12</text>
<text x="143.7" y="42.8">GPIO27</text>
<text x="143.7" y="45.3">GPIO20</text>
<text x="143.7" y="47.9">RUN</text>
<text x="34.5" y="51.7">CLKN</text>
<text x="68.6" y="50.1">Tape</text>
<text x="74.1" y="50.1">In</text>
<text x="105.6" y="50.4">ZGPIO13</text>
<text x="105.6" y="52.9">ZGPIO26</text>
<text x="143.7" y="50.4">GPIO19</text>
<text x="143.7" y="52.9">GPIO16</text>
<text x="34.5" y="54.2">D0P</text>
<text x="34.5" y="56.7">CLKP</text>
<text x="34.5" y="59.3">D0N</text>
<text x="70" y="54.2">LOAD_IN</text>
<text x="105.6" y="55.5">ZGPIO14</text>
<text x="105.6" y="58">ZGPIO28</text>
<text x="143.7" y="55.5">GPIO17</text>
<text x="143.7" y="58">GPIO18</text>
<text x="222" y="54.4">VBUS</text>
<text x="34.5" y="61.8">D2N</text>
<text x="34.5" y="64.4">D1P</text>
<text x="68.6" y="61.5">USB</text>
<text x="70" y="65.6">D2+</text>
<text x="73.6" y="61.5">Stacked</text>
<text x="105.6" y="60.6">ZGPIO15</text>
<text x="105.6" y="63.1">ZGPIO27</text>
<text x="105.6" y="65.6">ZGPIO7</text>
<text x="143.7" y="60.6">GPIO14</text>
<text x="143.7" y="63.1">GPIO13</text>
<text x="143.7" y="65.6">GPIO12</text>
<text x="34.5" y="66.9">D1N</text>
<text x="34.5" y="69.4">D2P</text>
<text x="70" y="68.2">D1-</text>
<text x="70" y="70.7">D1+</text>
<text x="105.6" y="68.2">ZGPIO5</text>
<text x="105.6" y="70.7">ZGPIO8</text>
<text x="143.7" y="68.2">GPIO11</text>
<text x="143.7" y="70.7">GPIO15</text>
<text x="210.1" y="72">CON1</text>
<text x="33" y="75.5">Composite</text>
<text x="70" y="73.3">D2-</text>
<text x="105.6" y="73.3">ZGPIO6</text>
<text x="105.6" y="75.8">ZVBUS</text>
<text x="143.7" y="73.3">GPIO2</text>
<text x="143.7" y="75.8">GPIO1</text>
<text x="204.5" y="74.5">Pin</text>
<text x="208.7" y="74.5">Header</text>
<text x="216.5" y="74.5">1x03</text>
<text x="221" y="77.1">GND</text>
<text x="34.5" y="79.6">SC_B</text>
<text x="34.5" y="82.1">SC_BH</text>
<text x="68.6" y="79.3">PS2</text>
<text x="70" y="83.4">MS_CLK</text>
<text x="104.1" y="81.8">RS232</text>
<text x="143.7" y="78.3">GPIO4</text>
<text x="143.7" y="80.9">GPIO0</text>
<text x="143.7" y="83.4">GPIO3</text>
<text x="34.5" y="84.7">SC_R</text>
<text x="34.5" y="87.2">SC_RH</text>
<text x="34.5" y="89.8">SC_G</text>
<text x="70" y="86">MS_DATA_3V</text>
<text x="70" y="88.5">MS_CLK_3V</text>
<text x="105.6" y="86">RS232_TX</text>
<text x="105.6" y="88.5">RS232_RX</text>
<text x="143.7" y="86">GPIO5</text>
<text x="143.7" y="88.5">GPIO8</text>
<text x="204.5" y="89.8">Pin</text>
<text x="208.7" y="89.8">Header</text>
<text x="210.1" y="87.2">CON2</text>
<text x="216.5" y="89.8">1x03</text>
<text x="34.5" y="92.3">SC_GH</text>
<text x="34.5" y="94.8">SC_HS</text>
<text x="70" y="91">MS_DATA</text>
<text x="70" y="93.6">KB_CLK</text>
<text x="105.6" y="91">RS232_CTS</text>
<text x="105.6" y="93.6">RS232_RTS</text>
<text x="143.7" y="91">GPIO10</text>
<text x="143.7" y="93.6">GPIO6</text>
<text x="221" y="94.8">GND</text>
<text x="221" y="92.3">+3V3</text>
<text x="33" y="100.9">Display</text>
<text x="70" y="96.1">KB_DATA</text>
<text x="70" y="98.7">KB_CLK_3V</text>
<text x="70" y="101.2">KB_DATA_3V</text>
<text x="104.1" y="99.6">Micro</text>
<text x="110.4" y="99.6">SD</text>
<text x="143.7" y="96.1">GPIO7</text>
<text x="143.7" y="98.7">GPIO9</text>
<text x="221" y="97.4">VBUS</text>
<text x="34.5" y="105">TFT_SDA</text>
<text x="34.5" y="107.5">TFT_DC</text>
<text x="68.6" y="107.2">PSRAM</text>
<text x="105.6" y="103.7">CMD</text>
<text x="105.6" y="106.3">DAT0</text>
<text x="142.2" y="107.2">Power</text>
<text x="34.5" y="110.1">TFT_SCL</text>
<text x="34.5" y="112.6">TFT_RST</text>
<text x="70" y="111.4">CE</text>
<text x="70" y="113.9">SCLK</text>
<text x="105.6" y="108.8">CLK</text>
<text x="105.6" y="111.4">DAT2</text>
<text x="105.6" y="113.9">DET</text>
<text x="143.7" y="111.4">D-</text>
<text x="143.7" y="113.9">D+</text>
<text x="34.5" y="115.2">TFT_BL</text>
<text x="34.5" y="117.7">TFT_CS</text>
<text x="70" y="116.4">SISIO</text>
<text x="70" y="119">SOSIO</text>
<text x="105.6" y="116.4">CDDAT3</text>
<text x="105.6" y="119">POL</text>
<text x="142.2" y="119.9">Reset</text>
<text x="105.6" y="121.5">DAT1</text>
<text x="143.7" y="124.1">RUN</text>
<text x="104.1" y="127.6">Gamepad</text>
<text x="105.6" y="131.7">J3</text>
<text x="114" y="127.6">1</text>
<text x="105.6" y="134.2">J4</text>
<text x="105.6" y="136.8">DATA</text>
<text x="104.1" y="142.8">Gamepad</text>
<text x="114" y="142.8">2</text>
<text x="105.6" y="146.9">J3</text>
<text x="105.6" y="149.5">J4</text>
<text x="105.6" y="152">DATA</text>
<text x="24.1" y="173.6">H1</text>
<text x="24.1" y="176.1">Hole</text>
<text x="24.1" y="178.7">H2</text>
<text x="29.5" y="176.1">2.7mm</text>
<text x="24.1" y="181.2">Hole</text>
<text x="24.1" y="183.7">H3</text>
<text x="29.5" y="181.2">2.7mm</text>
<text x="24.1" y="186.3">Hole</text>
<text x="24.1" y="191.4">Hole</text>
<text x="24.1" y="188.8">H4</text>
<text x="29.5" y="186.3">2.7mm</text>
<text x="29.5" y="191.4">2.7mm</text>
</g>
<g font-size="1.8" fill="#a90000">
<text x="206.9" y="25.1">1</text>
<text x="206.9" y="27.7">3</text>
<text x="215.8" y="25.1">2</text>
<text x="215.8" y="27.7">4</text>
<text x="206.9" y="30.2">5</text>
<text x="206.9" y="32.8">7</text>
<text x="206.9" y="35.3">9</text>
<text x="215.2" y="35.3">10</text>
<text x="215.8" y="30.2">6</text>
<text x="215.8" y="32.8">8</text>
<text x="206.3" y="37.8">11</text>
<text x="206.3" y="40.4">13</text>
<text x="215.2" y="37.8">12</text>
<text x="215.2" y="40.4">14</text>
<text x="206.3" y="42.9">15</text>
<text x="206.3" y="45.5">17</text>
<text x="215.2" y="42.9">16</text>
<text x="215.2" y="45.5">18</text>
<text x="206.3" y="48">19</text>
<text x="206.3" y="50.5">21</text>
<text x="206.3" y="53.1">23</text>
<text x="215.2" y="48">20</text>
<text x="215.2" y="50.5">22</text>
<text x="215.2" y="53.1">24</text>
<text x="206.3" y="55.6">25</text>
<text x="206.3" y="58.2">27</text>
<text x="215.2" y="55.6">26</text>
<text x="215.2" y="58.2">28</text>
<text x="206.3" y="60.7">29</text>
<text x="206.3" y="63.2">31</text>
<text x="215.2" y="60.7">30</text>
<text x="215.2" y="63.2">32</text>
<text x="214.6" y="75.9">1</text>
<text x="214.6" y="78.5">2</text>
<text x="214.6" y="81">3</text>
<text x="214.6" y="91.2">1</text>
<text x="214.6" y="93.7">2</text>
<text x="214.6" y="96.3">3</text>
</g>
</svg>
